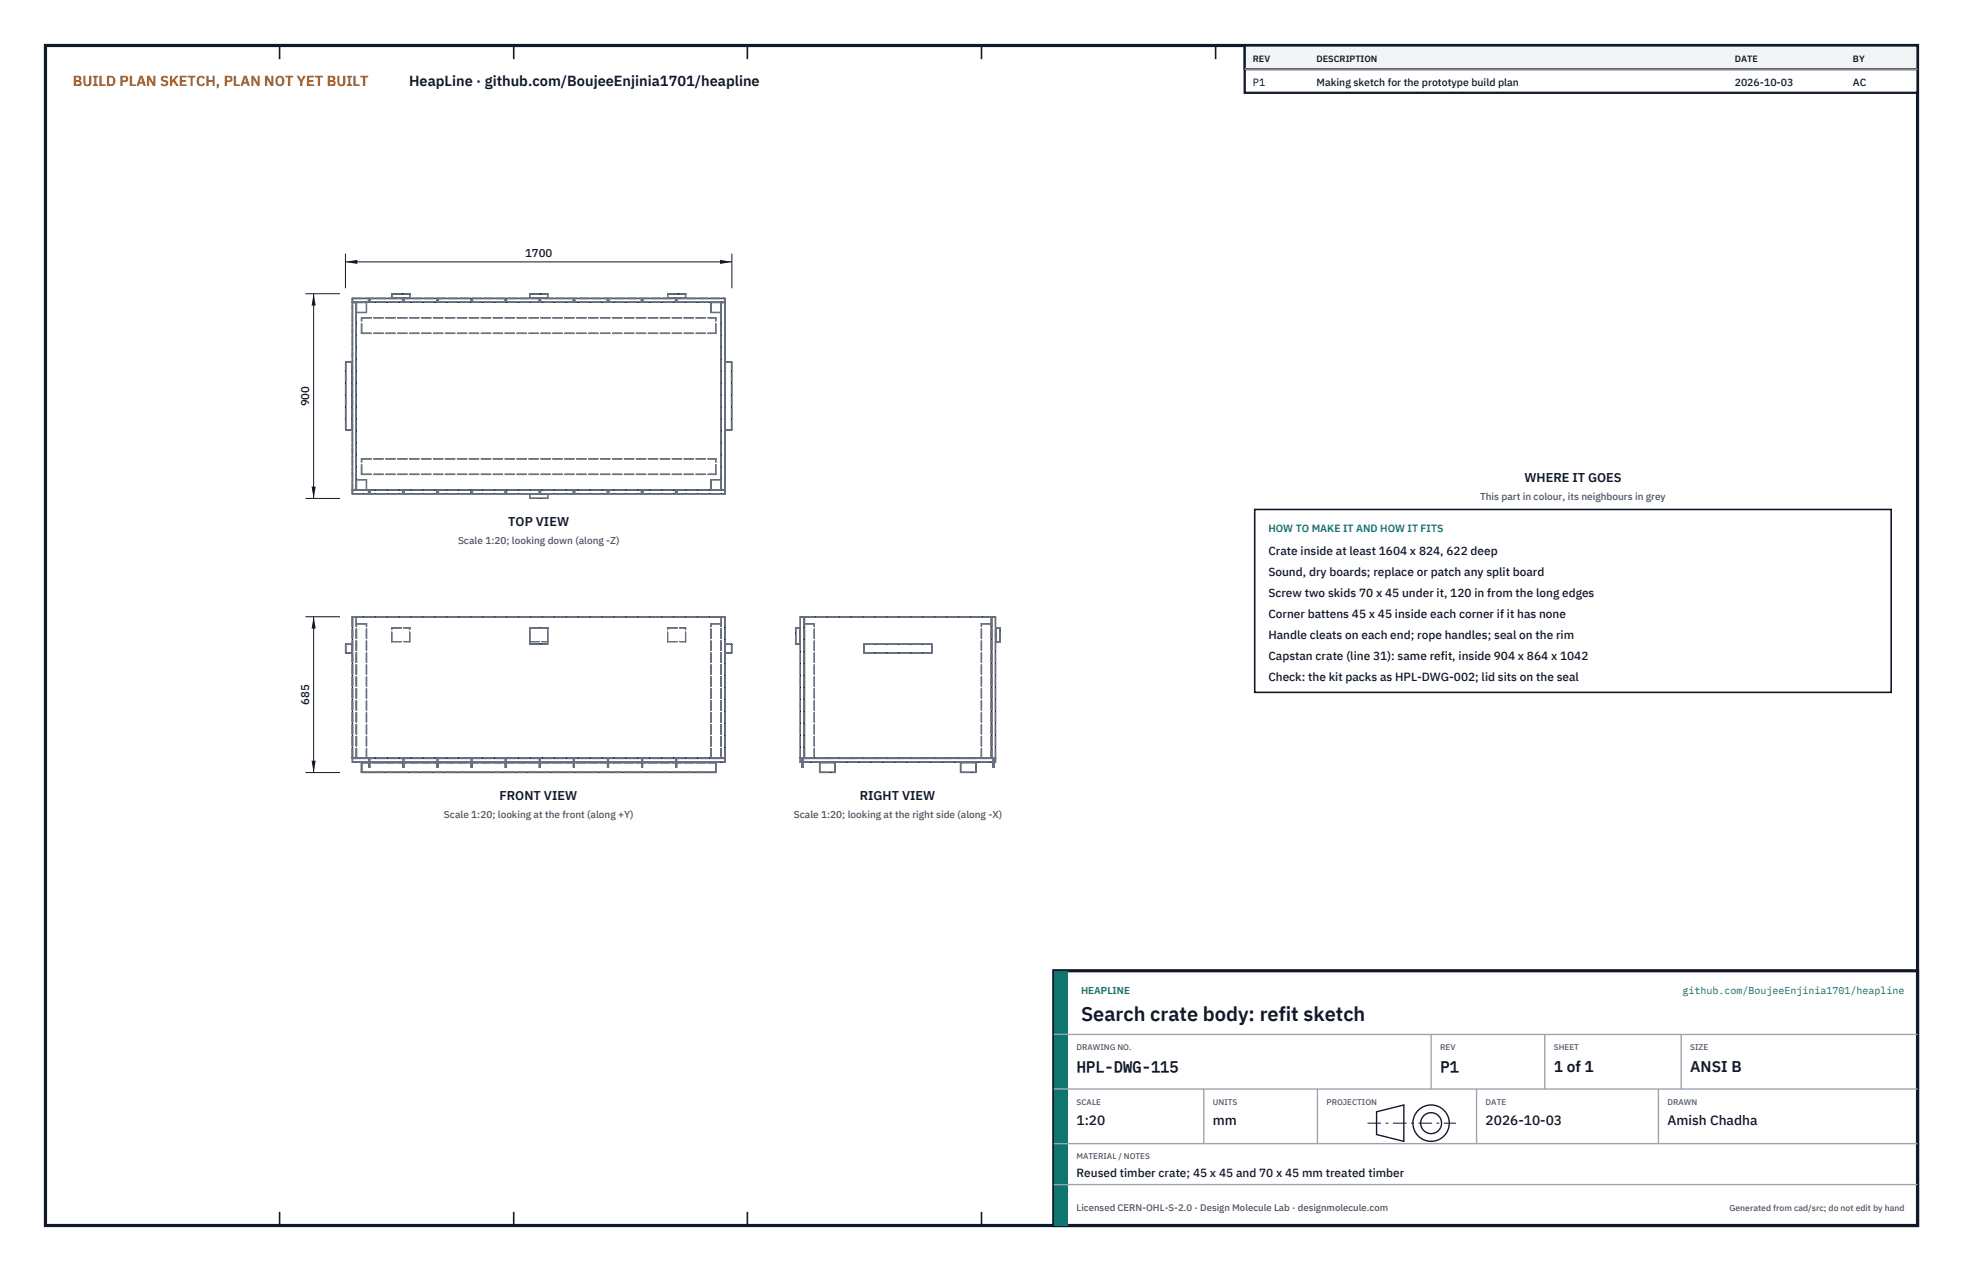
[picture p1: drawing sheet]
<svg xmlns="http://www.w3.org/2000/svg" width="432mm" height="279mm" viewBox="0 0 432 279" stroke-linecap="round" stroke-linejoin="round" font-family="sans-serif">
<path d="M10 10h411.8v259.4h-411.8z" fill="none" stroke="#111827" stroke-width=".7" stroke-linecap="butt"/>
<g fill="none" stroke="#111827" stroke-width=".35">
<path d="M61.5 10v3M113 10v3M164.4 10v3M215.9 10v3M267.4 10v3M318.9 10v3M370.3 10v3M61.5 266.4v3M113 266.4v3M164.4 266.4v3M215.9 266.4v3M267.4 266.4v3"/>
<path d="M318.9 266.4v3M370.3 266.4v3"/>
</g>
<g fill="none" stroke="#111727" stroke-width=".22">
<path d="M76 79.7h.1M76 79.7v14.8M76.1 79.6l-.1 .1M76.1 79.6v.1M76.1 79.7v14.8M76.1 79.6h1.3M76.1 79.7h1.3M77.4 79.6v.1M77.4 79.7v14.8M77.5 65.6h.1M77.5 65.6v42.9M77.6 66.4v.1"/>
<path d="M77.6 65.6h-.1M77.6 66.5h.1M77.6 65.6h.1M77.6 65.6v.8M77.6 66.5v41.1M77.6 66.5h81.8M77.6 65.6h81.8M77.6 66.4h81.8M77.6 66.5h.7M78.3 66.5h.1M78.3 66.5v41.1M78.4 66.5h.1"/>
<path d="M78.4 66.5v41.1M78.4 68.7h.1M78.4 68.7h2.2M78.4 66.5h2.2M78.4 66.5v2.2M80.6 66.5h.1M80.6 68.7h.1M80.6 66.5v2.2M86.1 64.6h.1M86.1 65.5h.1M86.1 64.6v.9M86.2 65.5h.1"/>
<path d="M86.2 64.6h-.1M86.2 64.6h.1M86.2 64.6h3.9M86.2 65.5h3.9M90.1 65.5h.1M90.1 64.6h.1M90.1 64.6v.9M116.5 64.6h.1M116.5 65.5h.1M116.5 64.6v.9M116.5 64.6h3.9M116.5 65.5h3.9"/>
<path d="M120.4 65.5h.1M120.4 64.6h.1M120.4 64.6v.9M120.5 64.6h.1M120.5 64.6v.9M146.8 64.6h.1M146.8 65.5h.1M146.8 64.6v.9M146.9 64.6h-.1M146.9 64.6h.1M146.9 64.6h3.9M146.9 65.5h3.9"/>
<path d="M146.9 64.6v.9M150.8 65.5h.1M150.8 64.6h.1M150.8 64.6v.9M156.3 68.7h.1M156.3 66.5h.1M156.3 66.5v2.2M156.4 68.7h.1M156.4 68.7h2.1M156.4 66.5h2.1M156.4 66.5v2.2M158.5 68.7h.1"/>
<path d="M158.5 66.5h.1M158.5 66.5v2.2M158.6 66.5h.1M158.6 66.5v41.1M158.7 66.5h.7M158.7 66.5v41.1M159.4 66.4v.1M159.4 65.6h.1M159.4 66.5h.1M159.4 65.6v.8M159.4 66.5v41.1M159.5 65.6v42.9"/>
<path d="M159.6 79.6v.1M159.6 79.7v14.8M159.6 79.6h1.3M159.6 79.7h1.3M160.9 79.6l.1 .1M160.9 79.6v.1M160.9 79.7h.1M160.9 79.7v14.8M161 79.7v14.8M76 94.5l.1 .1M76 94.5h.1M76.1 94.5v.1"/>
<path d="M76.1 94.6h1.3M76.1 94.5h1.3M77.4 94.5v.1M159.6 94.5v.1M159.6 94.6h1.3M159.6 94.5h1.3M160.9 94.5v.1M160.9 94.5h.1M161 94.5l-.1 .1M77.5 108.5l.1 .1M77.5 108.5h.1M77.6 107.7h.1"/>
<path d="M77.6 107.6v.1M77.6 108.5v.1M77.6 107.7v.8M77.6 108.6h81.8M77.6 107.7h81.8M77.6 108.5h81.8M77.6 107.6h.7M78.3 107.6h.1M78.4 107.6h.1M78.4 105.4v.1M78.4 105.4h2.2M78.4 107.6h2.2"/>
<path d="M78.4 105.5v2.1M78.4 105.5h2.2M80.6 107.6h.1M80.6 105.4v.1M80.6 105.5h.1M80.6 105.5v2.1M116.5 109.5v.1M116.5 108.6h.1M116.5 109.5h.1M116.5 108.6v.9M116.5 109.5h3.9M116.5 108.6h3.9"/>
<path d="M120.4 108.6h.1M120.4 109.5h.1M120.4 108.6v.9M120.5 109.5l-.1 .1M120.5 108.6v.9M156.3 107.6h.1M156.3 105.5h.1M156.3 105.5v2.1M156.4 105.4l-.1 .1M156.4 105.4v.1M156.4 105.4h2.1M156.4 107.6h2.1"/>
<path d="M156.4 105.5h2.1M156.4 105.5v2.1M158.5 107.6h.1M158.5 105.4v.1M158.5 105.5v2.1M158.6 107.6h.1M158.7 107.6h.7M159.4 107.7h.1M159.4 107.6v.1M159.4 108.5v.1M159.4 108.5h.1M159.4 107.7v.8"/>
<path d="M159.5 108.5l-.1 .1M77.5 135.7h.1M77.5 135.7v30.9M77.6 135.6l-.1 .1M77.6 135.6v.1M77.6 135.6h81.8M77.6 135.7v30.9M77.6 135.7h81.8M116.5 138h.1M116.5 138v3.5M116.5 138h3.9M120.4 138h.1"/>
<path d="M120.4 138v3.5M120.5 138v3.5M159.4 135.6l.1 .1M159.4 135.6v.1M159.4 135.7h.1M159.4 135.7v30.9M159.5 135.7v30.9M175 138h.1M175 138v3.5M175.1 138h-.1M175.1 138h.1M175.1 138h.9"/>
<path d="M175.1 138v3.5M176 138h.1M176 138v3.5M176 135.7h.1M176 135.7v30.9M176.1 135.6l-.1 .1M176.1 135.6v.1M176.1 135.6h.7M176.1 135.7h.7M176.1 135.7v30.9M176.8 135.6l.1 .1M176.8 135.6v.1"/>
<path d="M176.8 135.7h.1M176.8 135.7v30.9M176.9 135.7h.1M176.9 135.7v30.9M177 135.6l-.1 .1M177 135.6v.1M177 135.6h41M177 135.7h41M177 135.7v30.9M218 135.6l.1 .1M218 135.6v.1M218 135.7h.1"/>
<path d="M218 135.7v30.9M218.1 135.7h.1M218.1 135.7v30.9M218.2 135.6l-.1 .1M218.2 135.6v.1M218.2 135.6h.7M218.2 135.7h.7M218.2 135.7v30.9M218.9 135.6l.1 .1M218.9 135.6v.1M218.9 135.7h.1M218.9 135.7v30.9"/>
<path d="M219 138h.1M219 135.7v30.9M219.1 138h-.1M219.1 138h.1M219.1 138h.9M220 138h.1M220 138v3M76 143.5l.1 .1M76 143.5h.1M76 141.7h.1M76 141.7v1.8M76.1 141.6l-.1 .1"/>
<path d="M76.1 143.5v.1M76.1 141.6v.1M76.1 143.6h1.3M76.1 141.6h1.3M76.1 141.7v1.8M76.1 143.5h1.3M76.1 141.7h1.3M77.4 143.5v.1M77.4 141.6v.1M77.4 141.7v1.8M116.5 141.5v.1M116.5 141.5h.1"/>
<path d="M116.5 141.6h3.9M116.5 141.5h3.9M120.4 141.5v.1M120.4 141.5h.1M120.5 141.5l-.1 .1M159.6 143.5v.1M159.6 141.6v.1M159.6 143.6h1.3M159.6 141.6h1.3M159.6 143.5h1.3M159.6 141.7h1.3M159.6 141.7v1.8"/>
<path d="M160.9 141.6l.1 .1M160.9 143.5v.1M160.9 141.6v.1M160.9 143.5h.1M160.9 141.7h.1M160.9 141.7v1.8M161 143.5l-.1 .1M161 141.7v1.8M175 141.5l.1 .1M175 141.5h.1M175.1 141.5v.1M175.1 141.6h.9"/>
<path d="M175.1 141.5h.9M176 141.5v.1M190 143.5l.1 .1M190 143.5h.1M190 141.7h.1M190 141.7v1.8M190.1 141.6l-.1 .1M190.1 143.5v.1M190.1 141.6v.1M190.1 143.6h14.8M190.1 141.6h14.8M190.1 143.5h14.8"/>
<path d="M190.1 141.7h14.8M190.1 141.7v1.8M204.9 141.6l.1 .1M204.9 143.5v.1M204.9 141.6v.1M204.9 143.5h.1M204.9 141.7h.1M204.9 141.7v1.8M205 143.5l-.1 .1M205 141.7v1.8M219 141l.1 .1M219 141h.1"/>
<path d="M219.1 141.1h.1M219.1 141h.9M220 141.1h.1M220 141h.1M220 141v.1M77.5 167.5l.1 .1M77.5 166.6l.1 .1M77.5 167.5h.1M77.5 166.8h.1M77.5 166.6h.1M77.5 166.8v.7M77.6 166.7l-.1 .1"/>
<path d="M77.6 167.5v.1M77.6 166.7v.1M77.6 166.6v.1M77.6 167.6h81.8M77.6 166.7h81.8M77.6 166.8v.7M77.6 167.5h81.8M77.6 166.8h81.8M77.6 166.6h81.8M79.5 169.7l.1 .1M79.5 167.7h.1M79.5 169.7h.1"/>
<path d="M79.5 167.7v2M79.6 169.7v.1M79.6 169.8h77.8M79.6 167.7v2M79.6 169.7h77.8M79.6 167.7h1.5M81.1 167.6v1.1h.3v-1.1M81.4 167.7h7.2M88.6 167.6v1.1h.3v-1.1M88.9 167.7h7.2M96.1 167.6v1.1h.3v-1.1M96.4 167.7h7.2"/>
<path d="M103.6 167.6v1.1h.3v-1.1M103.9 167.7h7.2M111.1 167.6v1.1h.3v-1.1M111.4 167.7h7.2M118.6 167.6v1.1h.3v-1.1M118.9 167.7h7.2M126.1 167.6v1.1h.3v-1.1M126.4 167.7h7.2M133.6 167.6v1.1h.3v-1.1M133.9 167.7h7.2M141.1 167.6v1.1h.3v-1.1M141.4 167.7h7.2"/>
<path d="M148.6 167.6v1.1h.3v-1.1M148.9 167.7h8.5M157.4 167.7h.1M157.4 169.7v.1M157.4 169.7h.1M157.4 167.7v2M157.5 169.7l-.1 .1M157.5 167.7v2M159.4 166.7l.1 .1M159.4 167.5v.1M159.4 166.7v.1M159.4 167.5h.1"/>
<path d="M159.4 166.8h.1M159.4 166.6v.1M159.4 166.6h.1M159.4 166.8v.7M159.5 167.5l-.1 .1M159.5 166.6l-.1 .1M159.5 166.8v.7M176 167.5l.1 .1M176 166.6l.1 .1M176 167.5h.1M176 166.8h.1M176 166.6h.1"/>
<path d="M176 166.8v.7M176.1 166.7l-.1 .1M176.1 167.5v.1M176.1 166.7v.1M176.1 166.6v.1M176.1 167.6h42.8M176.1 166.7h42.8M176.1 167.5h42.8M176.1 166.8h42.8M176.1 166.6h.7M176.1 166.8v.7M176.3 167.6v1.1h.3v-1.1"/>
<path d="M176.8 166.6h.1M176.9 166.6l.1 .1M176.9 166.6h.1M177 166.7h.1M177 166.6v.1M177 166.6h41M180.3 169.7l.1 .1M180.3 167.7h.1M180.3 169.7h.1M180.3 167.7v2M180.4 169.7v.1M180.4 169.8h3.3"/>
<path d="M180.4 169.7h3.3M180.4 167.7h3.3M180.4 167.7v2M183.7 167.7h.1M183.7 169.7v.1M183.7 169.7h.1M183.7 167.7v2M183.8 169.7l-.1 .1M183.8 167.7v2M211.3 169.7l.1 .1M211.3 167.7h.1M211.3 169.7h.1"/>
<path d="M211.3 167.7v2M211.4 169.7v.1M211.4 169.8h3.3M211.4 169.7h3.3M211.4 167.7h3.3M211.4 167.7v2M214.7 167.7h.1M214.7 169.7v.1M214.7 169.7h.1M214.7 167.7v2M214.8 169.7l-.1 .1M214.8 167.7v2"/>
<path d="M218 166.6v.1M218 166.6h.1M218.1 166.7h.1M218.1 166.6h.1M218.1 166.6l-.1 .1M218.2 166.6h.7M218.4 167.6v1.1h.3v-1.1M218.9 166.7l.1 .1M218.9 167.5v.1M218.9 166.7v.1M218.9 167.5h.1M218.9 166.8h.1"/>
<path d="M218.9 166.6v.1M218.9 166.6h.1M218.9 166.8v.7M219 167.5l-.1 .1M219 166.6l-.1 .1M219 166.8v.7"/>
</g>
<g fill="none" stroke="#6a7180" stroke-width=".22" stroke-dasharray="2.1 .5">
<path d="M76 79.7l.1-.1M76.1 79.6h1.3M76.1 79.7h-.1M76.1 79.7h1.3M76.1 79.7v-.1M77.4 79.7v-.1M77.4 79.7h.1M77.5 66.4v-.8M77.5 65.6h.1M77.5 66.4l.1 .1M77.5 66.5h.1M77.5 79.7l-.1-.1"/>
<path d="M77.6 65.6h-.1M77.6 65.6h81.8M77.6 66.5h81.8M77.6 66.5h.7M77.6 65.6h.1M77.6 66.4h-.1M77.6 66.4v-.8M77.6 66.4v.1M77.6 66.4h81.8M77.6 66.5h-.1M77.6 66.5h.1M78.3 66.5h.1"/>
<path d="M78.4 66.5h-.1M78.4 68.7v-2.2M78.4 68.7h.1M78.4 66.5h.1M78.4 68.7h2.2M78.4 66.5h2.2M79.5 73.2v-3.3M79.5 73.2l.1 .1M79.5 69.9l.1-.1M79.5 69.9h.1M79.6 73.3h77.8M79.6 69.8l-.1 .1"/>
<path d="M79.6 69.8h77.8M79.6 73.2h-.1M79.6 73.2v-3.3M79.6 69.9h-.1M79.6 73.2v.1M79.6 73.2h77.8M79.6 69.9h77.8M79.6 69.9v-.1M79.6 69.8v.1M80.6 68.7v-2.2M80.6 68.7h.1M80.6 66.5h.1"/>
<path d="M81.1 65.8h.3v.4h-.3zM81.2 65.9l.1 .2zM86.1 65.5v-.9M86.1 64.6h.1M86.1 65.5h.1M86.2 65.6l-.1-.1M86.2 65.6h3.9M86.2 64.6h3.9M86.2 64.6h-.1M86.2 65.5v-.9M86.2 65.6v-.1M86.2 64.6h.1"/>
<path d="M86.2 65.5h3.9M88.6 65.8h.3v.4h-.3zM88.7 65.9l.2 .1-.1 .1-.2-.1zM90.1 65.6v-.1M90.1 64.6h.1M90.1 65.5v-.9M90.1 65.5h.1M96.1 65.8h.3v.4h-.3zM96.2 65.9l.1 .2zM103.6 65.8h.3v.4h-.3zM103.7 65.9l.1 .2zM111.1 65.8h.3v.4h-.3z"/>
<path d="M111.2 65.9l.2 .1-.1 .1-.2-.1zM116.5 65.5v-.9M116.5 64.6h.1M116.5 65.5h.1M116.5 65.6v-.1M116.5 65.6h3.9M116.5 64.6h3.9M116.5 65.5h3.9M118.6 65.8h.3v.4h-.3zM118.7 65.9l.1 .2zM120.4 65.6l.1-.1M120.4 64.6h.1"/>
<path d="M120.4 65.5v-.9M120.4 65.6v-.1M120.4 65.5h.1M120.5 65.5v-.9M126.1 65.8h.3v.4h-.3zM126.2 65.9l.1 .2zM133.6 65.8h.3v.4h-.3zM133.7 65.9l.2 .1-.1 .1-.2-.1zM141.1 65.8h.3v.4h-.3zM141.2 65.9l.1 .2zM146.8 65.5v-.9M146.8 64.6h.1"/>
<path d="M146.8 65.5h.1M146.9 65.6l-.1-.1M146.9 65.6h3.9M146.9 64.6h3.9M146.9 64.6h-.1M146.9 65.5v-.9M146.9 65.6v-.1M146.9 64.6h.1M146.9 65.5h3.9M148.6 65.8h.3v.4h-.3zM148.7 65.9l.1 .2zM150.8 65.6v-.1"/>
<path d="M150.8 65.5v-.9M150.8 64.6h.1M150.8 65.5h.1M156.3 68.7v-2.2M156.3 68.7h.1M156.3 66.5h.1M156.4 68.7h2.1M156.4 66.5h2.1M156.4 68.7h-.1M156.4 68.7v-2.2M156.4 66.5h-.1M156.4 68.7h.1"/>
<path d="M156.4 66.5h.1M157.4 69.8l.1 .1M157.4 73.2v-3.3M157.4 73.2v.1M157.4 69.9v-.1M157.4 73.2h.1M157.4 69.9h.1M157.4 69.8v.1M157.5 73.2v-3.3M157.5 73.2l-.1 .1M157.5 69.9l-.1-.1M157.5 69.9h-.1"/>
<path d="M158.5 68.7v-2.2M158.5 68.7h.1M158.5 66.5h.1M158.6 66.5h.1M158.6 68.7v-2.2M158.6 68.7h-.1M158.6 66.5h-.1M158.7 66.5h.7M158.7 66.5h-.1M158.7 66.5h.1M159.4 65.6h.1M159.4 66.4v-.8"/>
<path d="M159.4 66.4v.1M159.4 66.4h.1M159.4 66.5h.1M159.5 66.4v-.8M159.5 65.6h-.1M159.5 66.4l-.1 .1M159.5 66.5h-.1M159.5 79.7l.1-.1M159.6 79.6h1.3M159.6 79.7h-.1M159.6 79.7h1.3M159.6 79.7v-.1"/>
<path d="M160.9 79.7v-.1M160.9 79.7h.1M161 79.7l-.1-.1M76 94.5v-14.8M76 94.5l.1 .1M76.1 94.6h1.3M76.1 94.5h-.1M76.1 94.5v-14.8M76.1 94.5v.1M76.1 94.5h1.3M77.4 94.5v-14.8M77.4 94.5v.1"/>
<path d="M77.4 94.5h.1M77.5 94.5v-14.8M77.5 94.5l-.1 .1M159.5 94.5v-14.8M159.5 94.5l.1 .1M159.6 94.6h1.3M159.6 94.5h-.1M159.6 94.5v-14.8M159.6 94.5v.1M159.6 94.5h1.3M160.9 94.5v-14.8M160.9 94.5v.1"/>
<path d="M160.9 94.5h.1M161 94.5v-14.8M161 94.5l-.1 .1M77.5 108.5v-42.9M77.5 108.5v-.8M77.5 107.6v-41.1M77.5 108.5l.1 .1M77.5 107.7h.1M77.5 107.6l.1 .1M77.6 108.6h81.8M77.6 107.7h81.8M77.6 107.7h.7"/>
<path d="M77.6 108.5h-.1M77.6 108.5v-42.9M77.6 108.5v.1M77.6 108.5h81.8M77.6 108.5v-.8M77.6 107.7h-.1M77.6 107.7h.1M77.6 107.6h-.1M77.6 107.6v-41.1M77.6 107.6v.1M77.6 107.6h.7M78.3 107.6v-41.1"/>
<path d="M78.3 107.6v.1M78.3 107.6h.1M78.4 107.6v-41.1M78.4 107.6l-.1 .1M78.4 107.6v-2.1M78.4 107.6v.1M78.4 105.5v-.1M78.4 107.7h2.2M78.4 105.4h2.2M78.4 107.6h.1M78.4 105.5h.1M78.4 107.6h2.2"/>
<path d="M78.4 105.5h2.2M79.5 104.2v-3.3M79.5 104.2l.1 .1M79.5 100.9l.1-.1M79.5 100.9h.1M79.6 104.3h77.8M79.6 100.8l-.1 .1M79.6 100.8h77.8M79.6 104.2h-.1M79.6 104.2v-3.3M79.6 100.9h-.1M79.6 104.2v.1"/>
<path d="M79.6 104.2h77.8M79.6 100.9h77.8M79.6 100.9v-.1M79.6 100.8v.1M80.6 107.6v-2.1M80.6 107.6v.1M80.6 105.5v-.1M80.6 107.6h.1M80.6 105.5h.1M81.1 107.9h.3v.4h-.3zM81.2 108l.1 .2zM88.6 107.9h.3v.4h-.3z"/>
<path d="M88.7 108l.2 .1-.1 .1-.2-.1zM96.1 107.9h.3v.4h-.3zM96.2 108l.1 .2zM103.6 107.9h.3v.4h-.3zM103.7 108l.1 .2zM111.1 107.9h.3v.4h-.3zM111.2 108l.2 .1-.1 .1-.2-.1zM116.5 109.5v-.9M116.5 109.5v.1M116.5 108.6h.1M116.5 109.6h3.9M116.5 108.6h3.9"/>
<path d="M116.5 109.5h.1M116.5 109.5h3.9M118.6 107.9h.3v.4h-.3zM118.7 108l.1 .2zM120.4 109.5v-.9M120.4 109.5v.1M120.4 108.6h.1M120.4 109.5h.1M120.5 109.5v-.9M120.5 109.5l-.1 .1M120.5 108.6h-.1M126.1 107.9h.3v.4h-.3z"/>
<path d="M126.2 108l.1 .2zM133.6 107.9h.3v.4h-.3zM133.7 108l.2 .1-.1 .1-.2-.1zM141.1 107.9h.3v.4h-.3zM141.2 108l.1 .2zM148.6 107.9h.3v.4h-.3zM148.7 108l.1 .2zM156.3 107.6v-2.1M156.3 107.6l.1 .1M156.3 105.5l.1-.1M156.4 107.7h2.1M156.4 105.4h2.1"/>
<path d="M156.4 107.6h-.1M156.4 107.6v-2.1M156.4 105.5h-.1M156.4 107.6v.1M156.4 107.6h2.1M156.4 105.5h2.1M156.4 105.5v-.1M157.4 100.8l.1 .1M157.4 104.2v-3.3M157.4 104.2v.1M157.4 100.9v-.1M157.4 104.2h.1"/>
<path d="M157.4 100.9h.1M157.4 100.8v.1M157.5 104.2v-3.3M157.5 104.2l-.1 .1M157.5 100.9l-.1-.1M157.5 100.9h-.1M158.5 107.6v-2.1M158.5 107.6v.1M158.5 105.5v-.1M158.5 107.6h.1M158.5 105.5h.1M158.6 107.6v-41.1"/>
<path d="M158.6 107.6l.1 .1M158.6 107.6v-2.1M158.6 107.6l-.1 .1M158.6 105.5l-.1-.1M158.7 107.7h.7M158.7 107.6h-.1M158.7 107.6v-41.1M158.7 107.6v.1M158.7 107.6h.7M159.4 108.5v-42.9M159.4 108.5v.1M159.4 108.5h.1"/>
<path d="M159.4 108.5v-.8M159.4 107.7h.1M159.4 107.6v-41.1M159.4 107.6v.1M159.4 107.6h.1M159.5 108.5v-42.9M159.5 108.5v-.8M159.5 107.6v-41.1M159.5 108.5l-.1 .1M159.5 107.7h-.1M159.5 107.6l-.1 .1M77.5 135.7l.1-.1"/>
<path d="M77.5 135.7h.1M77.6 135.6h81.8M77.6 135.6l-.1 .1M77.6 135.6h.7M77.6 135.7h-.1M77.6 135.7v-.1M77.6 135.7h81.8M77.6 135.6v.1M77.6 135.7h.7M78.3 135.6l.1 .1M78.3 135.6v.1M78.3 135.7v-.1"/>
<path d="M78.3 135.7h.1M78.4 135.7l-.1-.1M78.4 137.1h.1M78.4 135.7h-.1M78.4 137.1h2.2M80.6 137.1h.1M86.1 138h.1M86.2 138h3.9M86.2 138h-.1M86.2 138h.1M90.1 138h.1M116.5 138h.1"/>
<path d="M116.5 138h3.9M120.4 138h.1M120.5 138h.1M120.5 138h-.1M146.8 138h.1M146.9 138h3.9M146.9 138h-.1M146.9 138h.1M150.8 138h.1M156.3 137.1h.1M156.4 137.1h-.1M156.4 137.1h2.1"/>
<path d="M156.4 137.1h.1M158.5 137.1h.1M158.6 135.7l.1-.1M158.6 137.1h-.1M158.6 135.7h.1M158.7 135.6l-.1 .1M158.7 135.6h.7M158.7 135.7h-.1M158.7 135.6v.1M158.7 135.7h.7M158.7 135.7v-.1M159.4 135.6l.1 .1"/>
<path d="M159.4 135.7v-.1M159.4 135.7h.1M159.4 135.6v.1M159.5 135.7l-.1-.1M159.5 135.7h-.1M175.1 138h.9M175.1 138h-.1M175.1 138h.1M176 138h.1M176.1 135.6h.7M176.1 135.6l-.1 .1M176.1 135.7h.7"/>
<path d="M176.1 135.7h-.1M176.1 135.6v.1M176.8 135.7v-.1M176.9 135.7l-.1-.1M176.9 135.7h-.1M177 137.1h2.1M177 137.1h-.1M177 137.1h.1M177 135.6h41M177 135.6l-.1 .1M177 135.7h41M177 135.7h-.1"/>
<path d="M177 135.6v.1M179.1 137.1h.1M179.2 137.1h-.1M215.9 137.1h2.2M215.9 137.1h.1M218 135.7v-.1M218.1 137.1h.1M218.1 135.7l-.1-.1M218.1 135.7h-.1M218.2 135.6h.7M218.2 135.6l-.1 .1M218.2 135.7h.7"/>
<path d="M218.2 135.7h-.1M218.2 135.6v.1M218.9 135.7v-.1M219 135.7l-.1-.1M219 138h.1M219 135.7h-.1M219.1 138h.9M219.1 138h.1M220 138h.1M76 143.5v-1.8M76 143.5h.1M76.1 143.6h1.3"/>
<path d="M76.1 143.6l-.1-.1M76.1 141.6h1.3M76.1 141.7h-.1M76.1 143.5v-1.8M76.1 143.6v-.1M76.1 141.7v-.1M76.1 143.5h1.3M76.1 141.7h1.3M77.4 143.6l.1-.1M77.4 143.5v-1.8M77.4 143.6v-.1M77.4 141.7v-.1"/>
<path d="M77.4 141.7h.1M77.5 143.5v-1.8M77.5 141.7l-.1-.1M77.5 143.5h-.1M86.1 141v-3M86.1 141l.1 .1M86.1 141h.1M86.2 141.1l-.1-.1M86.2 141.1h3.9M86.2 141h-.1M86.2 141v-3M86.2 141v.1"/>
<path d="M86.2 141h3.9M86.2 141.1v-.1M90.1 141.1v-.1M90.1 141v-3M90.1 141v.1M90.1 141h.1M116.5 141v-3M116.5 141v.1M116.5 141.5v-3.5M116.5 141h.1M116.5 141.5h.1M116.5 141.1v-.1"/>
<path d="M116.5 141.1h3.9M116.5 141.6h3.9M116.5 141.6v-.1M116.5 141h3.9M116.5 141.5h3.9M120.4 141.1l.1-.1M120.4 141.6l.1-.1M120.4 141v-3M120.4 141v.1M120.4 141h.1M120.4 141.1v-.1M120.4 141.5v-3.5"/>
<path d="M120.4 141.6v-.1M120.5 141v-3M120.5 141.5v-3.5M120.5 141.5h-.1M146.8 141v-3M146.8 141l.1 .1M146.8 141h.1M146.9 141.1l-.1-.1M146.9 141.1h3.9M146.9 141h-.1M146.9 141v-3M146.9 141v.1"/>
<path d="M146.9 141h3.9M146.9 141.1v-.1M150.8 141.1v-.1M150.8 141v-3M150.8 141v.1M150.8 141h.1M159.5 143.5v-1.8M159.5 141.7l.1-.1M159.5 143.5h.1M159.6 143.6h1.3M159.6 143.6l-.1-.1M159.6 141.6h1.3"/>
<path d="M159.6 141.7h-.1M159.6 143.5v-1.8M159.6 143.6v-.1M159.6 141.7v-.1M159.6 143.5h1.3M159.6 141.7h1.3M160.9 143.6l.1-.1M160.9 143.5v-1.8M160.9 143.6v-.1M160.9 141.7v-.1M160.9 141.7h.1M161 143.5v-1.8"/>
<path d="M161 143.5h-.1M175 141.5v-3.5M175.1 141.6h.9M175.1 141.6l-.1-.1M175.1 141.5v-3.5M175.1 141.5h.9M175.1 141.5h-.1M175.1 141.6v-.1M176 141.6v-.1M176 141.5v-3.5M176 141.5h.1M190 143.5v-1.8"/>
<path d="M190.1 143.6h14.8M190.1 141.6h14.8M190.1 143.6l-.1-.1M190.1 141.6l-.1 .1M190.1 143.5v-1.8M190.1 143.5h14.8M190.1 141.7h14.8M190.1 143.5h-.1M190.1 141.7h-.1M190.1 143.6v-.1M190.1 141.6v.1M204.9 143.6l.1-.1"/>
<path d="M204.9 143.5v-1.8M204.9 143.6v-.1M204.9 141.7v-.1M204.9 143.5h.1M205 143.5v-1.8M205 141.7l-.1-.1M205 141.7h-.1M219 141v-3M219 141l.1 .1M219 141h.1M219.1 141.1h.9M219.1 141v-3"/>
<path d="M219.1 141h.9M219.1 141v.1M219.1 141.1v-.1M220 141.1v-.1M220 141v-3M220 141h.1M77.5 167.5v-.7M77.5 166.8l.1-.1M77.5 166.6v-30.9M77.5 167.5h.1M77.5 166.6h.1M77.6 167.6h81.8"/>
<path d="M77.6 167.6l-.1-.1M77.6 166.7h81.8M77.6 166.7l-.1-.1M77.6 166.7h.7M77.6 166.8h-.1M77.6 167.5v-.7M77.6 167.6v-.1M77.6 166.8v-.1M77.6 167.5h81.8M77.6 166.8h81.8M77.6 166.6v-30.9M77.6 166.7v-.1"/>
<path d="M77.6 166.6h81.8M77.6 166.6h.7M78.3 166.7l.1-.1M78.3 166.6v-30.9M78.3 166.7v-.1M78.4 166.6v-30.9M78.4 166.6v-29.5M78.4 166.6h-.1M78.4 166.6h.1M78.4 166.7v-.1M78.4 166.7h2.2M78.4 166.6h2.2"/>
<path d="M79.5 169.7v-2M79.5 167.7l.1-.1M79.5 169.7h.1M79.5 167.7h.1M79.6 169.8h77.8M79.6 169.8l-.1-.1M79.6 167.6h77.8M79.6 167.6l-.1 .1M79.6 167.7h-.1M79.6 169.7v-2M79.6 169.8v-.1M79.6 167.7v-.1"/>
<path d="M79.6 169.7h77.8M79.6 167.7h77.8M79.6 167.6v.1M80.6 166.7v-.1M80.6 166.6v-29.5M80.6 166.6h.1M81 166.7h.5M81.1 166.8h.3M81.1 166.5h.3M81.1 168.7h.3M81.1 167.6v-.8M81.1 166.5l-.1 .2"/>
<path d="M81.1 168.7v-1.9M81.1 167.7h.3M81.4 166.8h-.3M81.4 167.6v-.8M81.4 168.7h-.3M81.4 166.5h-.3M81.4 168.7v-1.9M81.5 166.7l-.1-.2M81.5 166.7h-.5M88.5 166.7h.5M88.6 166.8h.3M88.6 166.5h.3"/>
<path d="M88.6 168.7h.3M88.6 167.6v-.8M88.6 166.5l-.1 .2M88.6 168.7v-1.9M88.6 167.7h.3M88.9 166.8h-.3M88.9 167.6v-.8M88.9 168.7h-.3M88.9 166.5h-.3M88.9 168.7v-1.9M89 166.7l-.1-.2M89 166.7h-.5"/>
<path d="M96 166.7h.5M96.1 166.8h.3M96.1 166.5h.3M96.1 168.7h.3M96.1 167.6v-.8M96.1 166.5l-.1 .2M96.1 168.7v-1.9M96.1 167.7h.3M96.4 166.8h-.3M96.4 167.6v-.8M96.4 168.7h-.3M96.4 166.5h-.3"/>
<path d="M96.4 168.7v-1.9M96.5 166.7l-.1-.2M96.5 166.7h-.5M103.5 166.7h.5M103.6 166.8h.3M103.6 166.5h.3M103.6 168.7h.3M103.6 167.6v-.8M103.6 166.5l-.1 .2M103.6 168.7v-1.9M103.6 167.7h.3M103.9 166.8h-.3"/>
<path d="M103.9 167.6v-.8M103.9 168.7h-.3M103.9 166.5h-.3M103.9 168.7v-1.9M104 166.7l-.1-.2M104 166.7h-.5M111 166.7h.5M111.1 166.8h.3M111.1 166.5h.3M111.1 168.7h.3M111.1 167.6v-.8M111.1 166.5l-.1 .2"/>
<path d="M111.1 168.7v-1.9M111.1 167.7h.3M111.4 166.8h-.3M111.4 167.6v-.8M111.4 168.7h-.3M111.4 166.5h-.3M111.4 168.7v-1.9M111.5 166.7l-.1-.2M111.5 166.7h-.5M118.5 166.7h.5M118.6 166.8h.3M118.6 166.5h.3"/>
<path d="M118.6 168.7h.3M118.6 167.6v-.8M118.6 166.5l-.1 .2M118.6 168.7v-1.9M118.6 167.7h.3M118.9 166.8h-.3M118.9 167.6v-.8M118.9 168.7h-.3M118.9 166.5h-.3M118.9 168.7v-1.9M119 166.7l-.1-.2M119 166.7h-.5"/>
<path d="M126 166.7h.5M126.1 166.8h.3M126.1 166.5h.3M126.1 168.7h.3M126.1 167.6v-.8M126.1 166.5l-.1 .2M126.1 168.7v-1.9M126.1 167.7h.3M126.4 166.8h-.3M126.4 167.6v-.8M126.4 168.7h-.3M126.4 166.5h-.3"/>
<path d="M126.4 168.7v-1.9M126.5 166.7l-.1-.2M126.5 166.7h-.5M133.5 166.7h.5M133.6 166.8h.3M133.6 166.5h.3M133.6 168.7h.3M133.6 167.6v-.8M133.6 166.5l-.1 .2M133.6 168.7v-1.9M133.6 167.7h.3M133.9 166.8h-.3"/>
<path d="M133.9 167.6v-.8M133.9 168.7h-.3M133.9 166.5h-.3M133.9 168.7v-1.9M134 166.7l-.1-.2M134 166.7h-.5M141 166.7h.5M141.1 166.8h.3M141.1 166.5h.3M141.1 168.7h.3M141.1 167.6v-.8M141.1 166.5l-.1 .2"/>
<path d="M141.1 168.7v-1.9M141.1 167.7h.3M141.4 166.8h-.3M141.4 167.6v-.8M141.4 168.7h-.3M141.4 166.5h-.3M141.4 168.7v-1.9M141.5 166.7l-.1-.2M141.5 166.7h-.5M148.5 166.7h.5M148.6 166.8h.3M148.6 166.5h.3"/>
<path d="M148.6 168.7h.3M148.6 167.6v-.8M148.6 166.5l-.1 .2M148.6 168.7v-1.9M148.6 167.7h.3M148.9 166.8h-.3M148.9 167.6v-.8M148.9 168.7h-.3M148.9 166.5h-.3M148.9 168.7v-1.9M149 166.7l-.1-.2M149 166.7h-.5"/>
<path d="M156.3 166.6v-29.5M156.3 166.6h.1M156.4 166.7l-.1-.1M156.4 166.7h2.1M156.4 166.6v-29.5M156.4 166.7v-.1M156.4 166.6h2.1M157.4 169.8l.1-.1M157.4 167.6l.1 .1M157.4 169.7v-2M157.4 169.8v-.1M157.4 167.7v-.1"/>
<path d="M157.4 167.7h.1M157.4 167.6v.1M157.5 169.7v-2M157.5 167.7l-.1-.1M157.5 169.7h-.1M157.5 167.7h-.1M158.5 166.7l.1-.1M158.5 166.6v-29.5M158.5 166.7v-.1M158.6 166.6v-30.9M158.6 166.6v-29.5M158.6 166.6h.1"/>
<path d="M158.6 166.6h-.1M158.7 166.7l-.1-.1M158.7 166.7h.7M158.7 166.6v-30.9M158.7 166.7v-.1M158.7 166.6h.7M159.4 167.6l.1-.1M159.4 166.7l.1-.1M159.4 167.5v-.7M159.4 167.6v-.1M159.4 166.8v-.1M159.4 166.8h.1"/>
<path d="M159.4 166.6v-30.9M159.4 166.7v-.1M159.5 167.5v-.7M159.5 166.8l-.1-.1M159.5 166.6v-30.9M159.5 167.5h-.1M159.5 166.6h-.1M176 167.5v-.7M176 166.6v-30.9M176.1 167.6h42.8M176.1 166.7h42.8M176.1 167.6l-.1-.1"/>
<path d="M176.1 166.7l-.1 .1M176.1 166.7h.7M176.1 166.7l-.1-.1M176.1 167.5v-.7M176.1 167.5h42.8M176.1 166.8h42.8M176.1 167.5h-.1M176.1 166.8h-.1M176.1 167.6v-.1M176.1 166.7v.1M176.1 166.6v-30.9M176.1 166.6h.7"/>
<path d="M176.1 166.6h-.1M176.1 166.7v-.1M176.2 166.7h.3M176.3 166.8h.2M176.3 168.7h.2M176.3 166.5h.2M176.3 168.7v-1.9M176.3 166.5l-.1 .2M176.3 167.6v-.8M176.5 166.8h.1M176.5 168.7h.1M176.5 166.5h.1"/>
<path d="M176.5 166.7h.2M176.6 166.8h-.3M176.6 168.7h-.3M176.6 166.5h-.3M176.6 168.7v-1.9M176.6 166.5l.1 .2M176.6 167.6v-.8M176.7 166.7h-.5M176.8 166.7l.1-.1M176.8 166.6v-30.9M176.8 166.7v-.1M176.8 166.6h.1"/>
<path d="M176.9 166.6v-30.9M176.9 166.6v-29.5M177 166.7h2.1M177 166.7l-.1-.1M177 166.6v-29.5M177 166.6h2.1M177 166.6h-.1M177 166.7v-.1M177 166.7h41M177 166.6v-30.9M177 166.6h41M179.1 166.7l.1-.1"/>
<path d="M179.1 166.6v-29.5M179.1 166.7v-.1M179.1 166.6h.1M179.2 166.6v-29.5M180.3 169.7v-2M180.4 169.8h3.3M180.4 167.6h3.3M180.4 169.8l-.1-.1M180.4 167.6l-.1 .1M180.4 169.7v-2M180.4 169.7h3.3M180.4 167.7h3.3"/>
<path d="M180.4 169.7h-.1M180.4 167.7h-.1M180.4 169.8v-.1M180.4 167.6v.1M183.7 169.8l.1-.1M183.7 169.7v-2M183.7 169.8v-.1M183.7 167.7v-.1M183.7 169.7h.1M183.8 169.7v-2M183.8 167.7l-.1-.1M183.8 167.7h-.1"/>
<path d="M211.3 169.7v-2M211.4 169.8h3.3M211.4 167.6h3.3M211.4 169.8l-.1-.1M211.4 167.6l-.1 .1M211.4 169.7v-2M211.4 169.7h3.3M211.4 167.7h3.3M211.4 169.7h-.1M211.4 167.7h-.1M211.4 169.8v-.1M211.4 167.6v.1"/>
<path d="M214.7 169.8l.1-.1M214.7 169.7v-2M214.7 169.8v-.1M214.7 167.7v-.1M214.7 169.7h.1M214.8 169.7v-2M214.8 167.7l-.1-.1M214.8 167.7h-.1M215.9 166.6v-29.5M215.9 166.7h2.2M215.9 166.7v-.1M215.9 166.6h2.2"/>
<path d="M215.9 166.6h.1M218 166.7l.1-.1M218 166.6v-30.9M218 166.7v-.1M218 166.6h.1M218.1 166.7v-.1M218.1 166.6v-29.5M218.1 166.6h.1M218.1 166.6v-30.9M218.2 166.7h.7M218.2 166.7l-.1-.1M218.2 166.6v-30.9"/>
<path d="M218.2 166.6h.7M218.2 166.6h-.1M218.2 166.7v-.1M218.3 166.7h.3M218.4 166.8h.2M218.4 168.7h.2M218.4 166.5h.2M218.4 168.7v-1.9M218.4 166.5l-.1 .2M218.4 167.6v-.8M218.6 166.8h.1M218.6 168.7h.1"/>
<path d="M218.6 166.5h.1M218.6 166.7h.2M218.7 166.8h-.3M218.7 168.7h-.3M218.7 166.5h-.3M218.7 168.7v-1.9M218.7 166.5l.1 .2M218.7 167.6v-.8M218.8 166.7h-.5M218.9 167.6l.1-.1M218.9 166.7l.1-.1M218.9 167.5v-.7"/>
<path d="M218.9 167.6v-.1M218.9 166.8v-.1M218.9 167.5h.1M218.9 166.6v-30.9M218.9 166.7v-.1M218.9 166.6h.1M219 167.5v-.7M219 166.8l-.1-.1M219 166.6v-30.9M219 166.8h-.1"/>
</g>
<path d="M76 55.8v7.6M76 57.6h85M161 55.8v7.6" fill="none" stroke="#111827" stroke-width=".22"/>
<path d="M76 57.6l2.6-.5v.9zM158.4 57.1v.9l2.6-.4z" fill="#111827"/>
<path d="M67.2 64.6h7.6M69 64.6v45M67.2 109.6h7.6" fill="none" stroke="#111827" stroke-width=".22"/>
<path d="M69 64.6l-.5 2.6h.9zM68.5 107h.9l-.4 2.6z" fill="#111827"/>
<path d="M67.2 135.6h7.6M69 135.6v34.2M67.2 169.8h7.6" fill="none" stroke="#111827" stroke-width=".22"/>
<path d="M69 135.6l-.5 2.6h.9zM68.5 167.2h.9l-.4 2.6z" fill="#111827"/>
<path d="M276 112h140v40.2h-140z" fill="#fff" stroke="#111827" stroke-width=".35"/>
<path d="M273.8 10h148v10.4h-148z" fill="#fff" stroke="#111827" stroke-width=".5"/>
<path d="M273.8 10h148v5.2h-148z" fill="#f3f4f6" stroke="#111827" stroke-width=".5"/>
<path d="M273.8 15.2h148" fill="none" stroke="#9ca3af" stroke-width=".3"/>
<path d="M231.8 213.4h190v56h-190z" fill="#fff" stroke="#111827" stroke-width=".7" stroke-linecap="butt"/>
<path d="M231.8 213.4h3v56h-3z" fill="#0f766e"/>
<path d="M231.8 227.4h190M231.8 239.4h190M264.8 239.4v12M289.8 239.4v12M314.8 227.4v12M324.8 239.4v12M339.8 227.4v12M364.8 239.4v12M369.8 227.4v12M231.8 251.4h190M231.8 260.4h190" fill="none" stroke="#9ca3af" stroke-width=".3"/>
<g fill="none" stroke="#111827" stroke-width=".3">
<path d="M302.8 244.4l6-1.5v8l-6-1.5z"/>
<circle cx="314.8" cy="246.9" r="4"/>
<circle cx="314.8" cy="246.9" r="2.3"/>
</g>
<path d="M300.8 246.9h19.5" fill="none" stroke="#111827" stroke-width=".22" stroke-dasharray="3 1 .6 1" stroke-linecap="butt"/>
<text font-size="4.4" fill="#111827" x="237.8" y="224.4">Search crate body: refit sketch</text>
<g font-size="3.4" fill="#111827">
<text x="236.8" y="235.6">HPL-DWG-115</text>
<text x="316.8" y="235.6">P1</text>
<text x="341.8" y="235.6">1 of 1</text>
<text x="371.8" y="235.6">ANSI B</text>
</g>
<text font-size="3.2" fill="#b45309" x="16" y="19">BUILD PLAN SKETCH, PLAN NOT YET BUILT</text>
<text font-size="3.2" fill="#111827" x="90" y="19">HeapLine · github.com/BoujeeEnjinia1701/heapline</text>
<g font-size="3" fill="#111827">
<text x="236.8" y="247.2">1:20</text>
<text x="266.8" y="247.2">mm</text>
<text x="326.8" y="247.2">2026-10-03</text>
<text x="366.8" y="247.2">Amish Chadha</text>
</g>
<g font-size="2.8" fill="#111827">
<text x="335.3" y="106">WHERE IT GOES</text>
<text x="111.8" y="115.6">TOP VIEW</text>
<text x="109.9" y="175.8">FRONT VIEW</text>
<text x="189.1" y="175.8">RIGHT VIEW</text>
</g>
<g font-size="2.6" fill="#111827">
<text x="279" y="122">Crate inside at least 1604 x 824, 622 deep</text>
<text x="279" y="126.6">Sound, dry boards; replace or patch any split board</text>
<text x="279" y="131.2">Screw two skids 70 x 45 under it, 120 in from the long edges</text>
<text x="279" y="135.8">Corner battens 45 x 45 inside each corner if it has none</text>
<text x="279" y="140.4">Handle cleats on each end; rope handles; seal on the rim</text>
<text x="279" y="145">Capstan crate (line 31): same refit, inside 904 x 864 x 1042</text>
<text x="279" y="149.6">Check: the kit packs as HPL-DWG-002; lid sits on the seal</text>
<text x="236.8" y="258.8">Reused timber crate; 45 x 45 and 70 x 45 mm treated timber</text>
</g>
<g font-size="2.5" fill="#111827">
<text x="115.5" y="56.6">1700</text>
<text x="68" y="89.3" transform="rotate(-90 68 89.3)">900</text>
<text x="68" y="155" transform="rotate(-90 68 155)">685</text>
</g>
<g font-size="2.3" fill="#111827">
<text x="275.6" y="18.8">P1</text>
<text x="289.6" y="18.8">Making sketch for the prototype build plan</text>
<text x="381.6" y="18.8">2026-10-03</text>
<text x="407.6" y="18.8">AC</text>
</g>
<text font-size="2.3" fill="#0f766e" x="279" y="117">HOW TO MAKE IT AND HOW IT FITS</text>
<g font-size="2.2" fill="#4b5563">
<text x="325.6" y="110">This part in colour, its neighbours in grey</text>
<text x="100.7" y="119.6">Scale 1:20; looking down (along -Z)</text>
<text x="97.7" y="179.8">Scale 1:20; looking at the front (along +Y)</text>
<text x="174.6" y="179.8">Scale 1:20; looking at the right side (along -X)</text>
</g>
<g font-size="2.2" fill="#0f766e">
<text x="237.8" y="218.4">HEAPLINE</text>
<text x="370.1" y="218.4">github.com/BoujeeEnjinia1701/heapline</text>
</g>
<text font-size="2.1" fill="#4b5563" x="236.8" y="266.2">Licensed CERN-OHL-S-2.0 · Design Molecule Lab · designmolecule.com</text>
<g font-size="2" fill="#111827">
<text x="275.6" y="13.6">REV</text>
<text x="289.6" y="13.6">DESCRIPTION</text>
<text x="381.6" y="13.6">DATE</text>
<text x="407.6" y="13.6">BY</text>
</g>
<text font-size="1.9" fill="#4b5563" x="380.4" y="266.2">Generated from cad/src; do not edit by hand</text>
<g font-size="1.8" fill="#4b5563">
<text x="236.8" y="230.8">DRAWING NO.</text>
<text x="316.8" y="230.8">REV</text>
<text x="341.8" y="230.8">SHEET</text>
<text x="371.8" y="230.8">SIZE</text>
<text x="236.8" y="242.8">SCALE</text>
<text x="266.8" y="242.8">UNITS</text>
<text x="291.8" y="242.8">PROJECTION</text>
<text x="326.8" y="242.8">DATE</text>
<text x="366.8" y="242.8">DRAWN</text>
<text x="236.8" y="254.8">MATERIAL / NOTES</text>
</g>
</svg>
